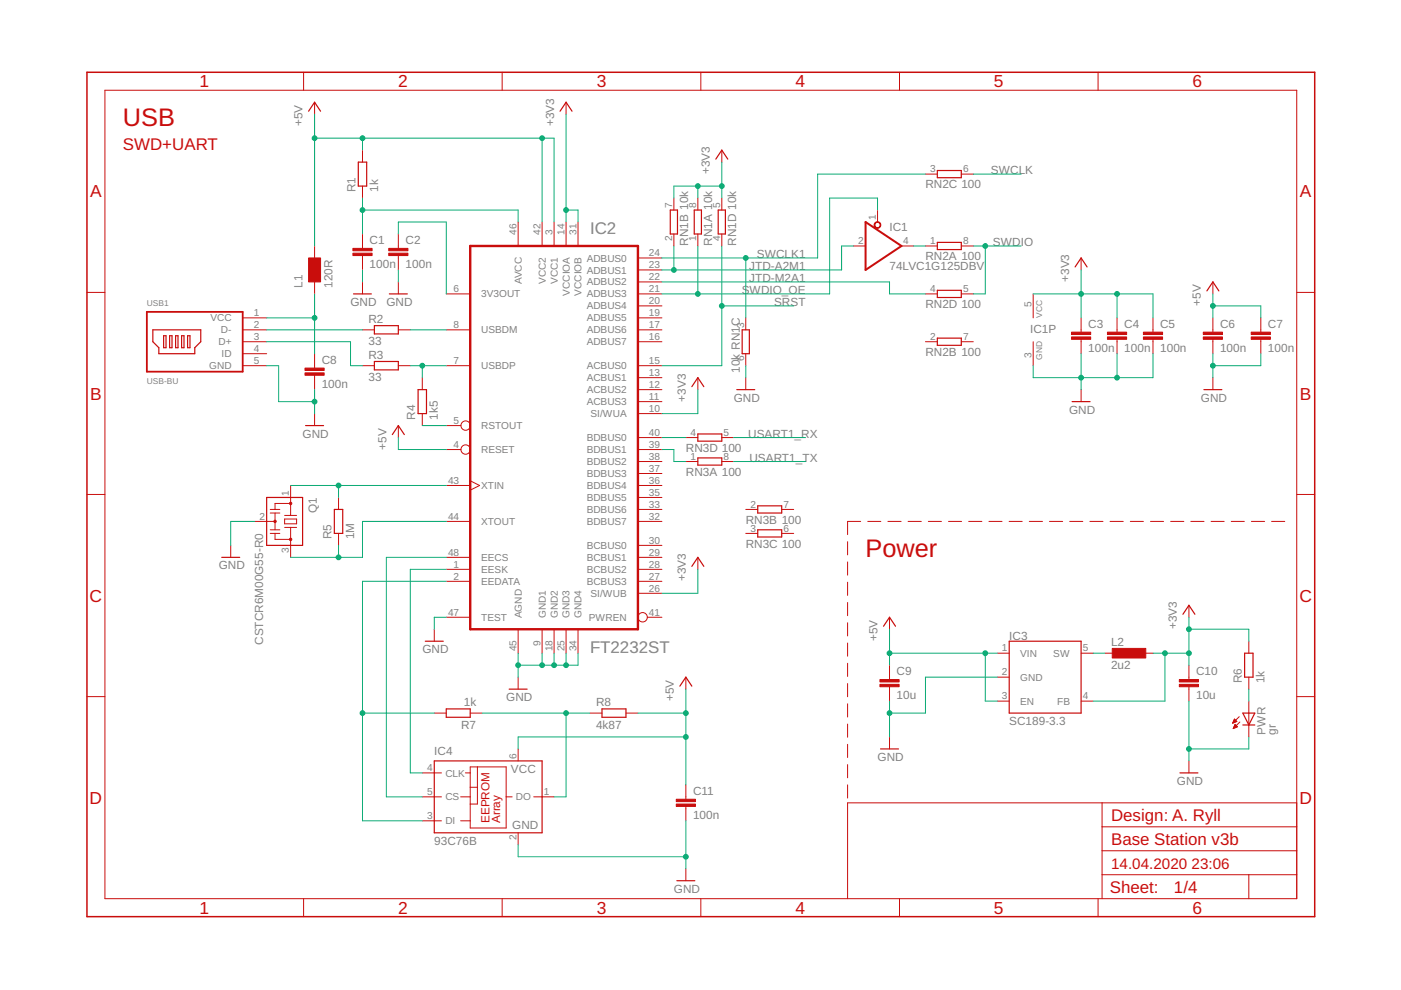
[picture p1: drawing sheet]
<svg xmlns="http://www.w3.org/2000/svg" width="297mm" height="210mm" viewBox="0 0 297 210" stroke-linecap="round" stroke-linejoin="round" font-family="sans-serif">
<g fill="none" stroke="#c90d0c" stroke-width=".21">
<path d="M22.2 19.1h252.7v171.4h-252.7zM64.4 15.3v3.8M106.5 15.3v3.8M148.6 15.3v3.8M190.7 15.3v3.8M232.8 15.3v3.8M66.7 21.7v2.5M76.9 31.8v2.6M76.9 39.5v2.5M120 21.7v2.5M153 31.8v2.6M196.2 36.9h2.5"/>
<path d="M203.8 36.9h2.6M66.7 52.2v2.5M66.7 59.8v2.5M76.9 49.6v3.1M76.9 54.2v3M76.9 59.8v2.5M84.5 49.6v3.1M84.5 54.2v3M84.5 59.8v2.5M109.9 47.1v5.1M114.9 47.1v5.1M117.5 47.1v5.1"/>
<path d="M120 47.1v5.1M122.6 47.1v5.1M135.3 54.7h5M135.3 57.2h5M135.3 59.8h5M142.9 42v2.5M142.9 49.6v2.6M148 42v2.5M148 49.6v2.6M153 42v2.5M153 49.6v2.6M181 52.2h2.5"/>
<path d="M186.1 44.5v2.6M191.1 52.2h2.6M196.2 52.2h2.5M203.8 52.2h2.6M229.2 54.7v2.5M257.2 59.8v2.5M18.4 62h3.8M51.5 67.4h5M51.5 69.9h5M51.5 72.5h5M51.5 75h5M51.5 77.5h5"/>
<path d="M66.7 75v3M66.7 79.6v3M76.9 69.9h2.5M76.9 77.5h2.5M84.5 69.9h2.5M84.5 77.5h2.5M94.6 69.9h5.1M94.6 77.5h5.1M94.6 62.3h5.1M135.3 67.4h5M135.3 69.9h5M135.3 72.5h5"/>
<path d="M135.3 77.5h5M135.3 62.3h5M135.3 64.9h5M158.1 67.4v2.5M158.1 75v2.5M196.2 72.5h2.5M196.2 62.3h2.5M203.8 72.5h2.6M203.8 62.3h2.6M219.1 62.3v5.1M219.1 72.5v5M229.2 67.4v3"/>
<path d="M229.2 71.9v3.1M236.8 67.4v3M236.8 71.9v3.1M244.5 67.4v3M244.5 71.9v3.1M257.2 67.4v3M257.2 71.9v3.1M267.3 67.4v3M267.3 71.9v3.1M274.9 62h3.8M66.7 87.7v2.5M84.5 90.2v2.6"/>
<path d="M89.5 80.1v2.5M89.5 87.7v2.5M94.6 95.3h3.1M94.6 90.2h3.1M135.3 97.9h5M135.3 92.8h5M135.3 80.1h5M135.3 82.6h5M135.3 85.2h5M135.3 87.7h5M135.3 95.3h5M145.4 97.9h2.6"/>
<path d="M145.4 92.8h2.6M148 80.1v2.5M153 97.9h2.6M153 92.8h2.6M158.1 80.1v2.5M229.2 82.6v2.6M257.2 80.1v2.5M18.4 104.8h3.8M48.9 115.6v2.6M54 110.6h4.3M57.3 108h2M57.3 113.1h2"/>
<path d="M57.3 112.3h2M57.3 108.8h2M58.3 108.8v3.5M58.3 113.1v1.3h3.3M60.3 109.3h2.6M60.3 110h2.6v1.1h-2.6zM60.3 111.8h2.6M61.6 102.9v6.4M61.6 111.8v6.4M61.6 106.7h-3.3v1.3M71.8 105.5v2.5M71.8 113.1v2.5"/>
<path d="M94.6 110.6h5.1M94.6 102.9h5.1M94.6 118.2h5.1M99.7 101.9l2 1-2 1M135.3 110.6h5M135.3 108h5M135.3 100.4h5M135.3 102.9h5M135.3 105.5h5M135.3 115.6h5M135.3 118.2h5M148 118.2v2.5"/>
<path d="M158.1 108h2.6M158.1 113.1h2.6M165.7 108h2.6M165.7 113.1h2.6M179.7 114.9v2.7M179.7 119.1v2.8M182.5 110.6h-2.8v2.7M184 110.6h2.8M188.3 110.6h2.8M192.5 110.6h2.8M196.8 110.6h2.8M201.1 110.6h2.8"/>
<path d="M205.4 110.6h2.8M209.7 110.6h2.7M214 110.6h2.7M218.2 110.6h2.8M222.5 110.6h2.8M226.8 110.6h2.8M231.1 110.6h2.7M235.4 110.6h2.7M239.6 110.6h2.8M243.9 110.6h2.8M248.2 110.6h2.8M252.5 110.6h2.8"/>
<path d="M256.8 110.6h2.7M261 110.6h2.8M265.3 110.6h2.8M269.6 110.6h2.8M274.9 104.8h3.8M92.1 133.4v2.6M94.6 120.7h5.1M94.6 123.3h5.1M94.6 130.9h5.1M109.9 133.4v5.1M114.9 133.4v5.1M117.5 133.4v5.1"/>
<path d="M120 133.4v5.1M122.6 133.4v5.1M135.3 120.7h5M135.3 123.3h5M135.3 125.8h5M137.2 130.9h3.1M179.7 123.4v2.8M179.7 127.7v2.8M179.7 132v2.8M179.7 136.3v2.8M188.6 130.9v2.5M211.4 138.5h2.6"/>
<path d="M229.2 138.5h2.6M234.3 138.5h2.5M241.9 138.5h2.6M252.1 128.3v2.6M264.8 136v2.5M18.4 147.7h3.8M92.1 151.2h2.5M99.7 151.2h2.5M109.9 143.6v2.5M109.9 158.8v2.5M125.1 151.2h2.5M132.7 151.2h2.6"/>
<path d="M145.4 143.6v2.5M179.7 140.6v2.8M179.7 144.9v2.8M179.7 149.2v2.8M179.7 153.5v2.8M179.7 157.8v2.8M188.6 141v3.1M188.6 145.6v3.1M188.6 156.3v2.5M211.4 143.6h2.6M211.4 148.7h2.6M229.2 148.7h2.6"/>
<path d="M252.1 141v3.1M252.1 145.6v3.1M261.4 153.2h.2M261.5 153.1h.4M261.5 153h.7M261.5 154.4h.1M261.6 152.9h.5M261.6 154.3h.3M261.6 152.7h.4M261.6 154.2h.6M261.6 154.1h.7M261.7 152.6h.2"/>
<path d="M261.7 152.5h.1M261.7 153.9h.5M261.7 153.8h.4M261.8 153.7h.2M261.9 153.6l.5 .5-.9 .4zM262.2 153l-.5-.5-.4 .8M262.2 153l-.9 .3M262.7 152l-1.4 1.3M262.9 153.1l-1.4 1.4M264.8 143.6v2.5M264.8 148.7v7.6M274.9 147.7h3.8"/>
<path d="M89.5 169h4.1M89.5 174h4.1M89.5 163.9h4.1M97.7 169h2M97.7 174h2M98.7 163.9h1M99.7 162.6h7.6v13h-7.6zM99.7 166.9h1.5M101.2 162.6v7.9h-1.5M107.3 169h1.3M109.9 176.6v2.5M113.2 169h4.3"/>
<path d="M145.4 166.4v3.1M145.4 171v3M179.7 162.1v2.8M179.7 166.4v2.8M233.7 170.2v20.3M233.7 175.3h41.2M252.1 161.3v2.6M274.9 170.2h-95.2v20.3M64.4 190.5v3.9M106.5 190.5v3.9M145.4 184.2v2.5M148.6 190.5v3.9"/>
<path d="M190.7 190.5v3.9M232.8 190.5v3.9M233.7 185.5h41.2M233.7 180.4h41.2M264.8 185.5v5"/>
<circle cx="98.7" cy="90.2" r=".99"/>
<circle cx="98.7" cy="95.3" r=".99"/>
<circle cx="136.2" cy="130.9" r=".99"/>
</g>
<g fill="none" stroke="#c90d0c" stroke-width=".25">
<path d="M65.4 23.6l1.3-1.9 1.3 1.9M76 34.4h1.7v5.1h-1.7zM118.7 23.6l1.3-1.9 1.3 1.9M151.8 33.7l1.2-1.9 1.3 1.9M198.7 36.2h5.1v1.5h-5.1zM142.1 44.5h1.5v5.1h-1.5zM147.2 44.5h1.5v5.1h-1.5zM152.3 44.5h1.5v5.1h-1.5zM198.7 51.4h5.1v1.5h-5.1zM227.9 56.6l1.3-1.9 1.3 1.9M32.4 69.9h10.2v2.6l-1.3 1.2v1.3h-7.6v-1.3l-1.3-1.2zM34.7 71.2h.5v2.5h-.5z"/>
<path d="M36 71.2h.5v2.5h-.5zM37.2 71.2h.5v2.5h-.5zM38.5 71.2h.5v2.5h-.5zM39.8 71.2h.5v2.5h-.5zM75 62.3h3.7M79.4 69h5.1v1.8h-5.1zM79.4 76.6h5.1v1.8h-5.1zM82.5 62.3h3.9M157.4 69.9h1.5v5.1h-1.5zM198.7 61.6h5.1v1.5h-5.1zM198.7 71.7h5.1v1.5h-5.1zM255.9 61.7l1.3-1.9 1.2 1.9"/>
<path d="M64.8 90.2h3.8M83.2 92.1l1.3-1.9 1.2 1.9M88.6 82.6h1.8v5.1h-1.8zM146.7 82l1.3-1.9 1.2 1.9M148 97.1h5v1.5h-5zM148 92h5v1.5h-5zM156.2 82.6h3.8M227.3 85.2h3.8M255.2 82.6h3.9M47 118.2h3.8M56.5 105.5h7.7v10.1h-7.7zM70.9 108h1.8v5.1h-1.8z"/>
<path d="M160.7 107.3h5v1.5h-5zM160.7 112.3h5v1.6h-5zM90.2 136h3.8M146.7 120.1l1.3-1.9 1.2 1.9M187.3 132.8l1.3-1.9 1.3 1.9M214 136h15.2v15.2h-15.2zM250.8 130.2l1.3-1.9 1.2 1.9M263.9 138.5h1.8v5.1h-1.8zM94.6 150.3h5.1v1.8h-5.1zM107.9 146.1h3.9M127.6 150.3h5.1v1.8h-5.1zM144.1 145.5l1.3-1.9 1.3 1.9"/>
<path d="M186.7 158.8h3.8M263.5 151.2h2.5l-1.2 2.5zM263.5 153.7h2.5M92.1 161.3h22.8v15.3h-22.8zM250.2 163.9h3.8M143.5 186.7h3.8"/>
</g>
<path d="M31.1 66.1h20.4v12.7h-20.4z" fill="none" stroke="#c90d0c" stroke-width=".38"/>
<g fill="#c90d0c" stroke="#c90d0c" stroke-width=".21">
<path d="M242.4 71.4h4.1v.5h-4.1z"/>
<path d="M242.4 70.4h4.1v.5h-4.1z"/>
<path d="M255.1 71.4h4.1v.5h-4.1z"/>
<path d="M255.1 70.4h4.1v.5h-4.1z"/>
<path d="M234.8 71.4h4.1v.5h-4.1z"/>
<path d="M234.8 70.4h4.1v.5h-4.1z"/>
<path d="M265.3 71.4h4v.5h-4z"/>
<path d="M265.3 70.4h4v.5h-4z"/>
<path d="M186.6 145.1h4v.5h-4z"/>
<path d="M186.6 144.1h4v.5h-4z"/>
<path d="M250 145.1h4.1v.5h-4.1z"/>
<path d="M250 144.1h4.1v.5h-4.1z"/>
<path d="M235.8 137.5h7.1v2h-7.1z"/>
<path d="M65.4 54.7h2.6v5.1h-2.6z"/>
<path d="M82.4 53.7h4.1v.5h-4.1z"/>
<path d="M82.4 52.7h4.1v.5h-4.1z"/>
<path d="M64.7 79.1h4v.5h-4z"/>
<path d="M64.7 78h4v.5h-4z"/>
<path d="M74.8 53.7h4.1v.5h-4.1z"/>
<path d="M74.8 52.7h4.1v.5h-4.1z"/>
<path d="M143.4 170.5h4v.5h-4z"/>
<path d="M143.4 169.5h4v.5h-4z"/>
<path d="M227.2 71.4h4v.5h-4z"/>
<path d="M227.2 70.4h4v.5h-4z"/>
</g>
<path d="M99.7 52.2h35.6v81.2h-35.6z" fill="none" stroke="#c90d0c" stroke-width=".51"/>
<g fill="#c90d0c" stroke="#c90d0c" stroke-width=".21">
<path d="M185.5 47.2a.71 .71 0 0 1 1.1 .1 .71 .71 0 0 1-.4 1.1 .71 .71 0 0 1-.9-.7h.2a.55 .55 0 0 1 .7-.5 .55 .55 0 0 1 .2 .9 .55 .55 0 0 1-.9-.2l-.2-.2z" fill-rule="evenodd"/>
<circle cx="61.6" cy="106.7" r=".25"/>
<circle cx="61.6" cy="114.4" r=".25"/>
<circle cx="58.3" cy="110.6" r=".25"/>
</g>
<path d="M183.5 47.1l7.6 5.1-7.6 5z" fill="none" stroke="#c90d0c" stroke-width=".42"/>
<path d="M18.4 15.3h260.3v179.1h-260.3z" fill="none" stroke="#c90d0c" stroke-width=".32"/>
<g fill="none" stroke="#0dab76" stroke-width=".21">
<path d="M66.7 24.2v28M66.7 29.3h50.8v17.8M76.9 29.3v2.5M114.9 29.3v17.8M120 24.2v22.9M148 39.5v2.5M153 39.5h-10.1v2.5M153 34.4v7.6M196.2 36.9h-22.8v17.8h-33.1M206.4 36.9h10.1M76.9 42v7.6M76.9 57.2v2.6"/>
<path d="M76.9 44.5h33v2.6M84.5 49.6v-2.5h10.1v15.2M84.5 57.2v2.6M120 44.5h2.6v2.6M140.3 59.8h48.3v2.5h7.6M142.9 52.2v5M148 52.2v10.1M153 52.2v25.3h-12.7M158.1 54.7v12.7M181 52.2h-2.6v5h-38.1M186.1 44.5v-2.5h-10.2v20.3h-35.6M193.7 52.2h2.5"/>
<path d="M206.4 52.2h10.1M208.9 52.2v10.1h-2.5M229.2 57.2v10.2M56.5 77.5h2.6v7.7h7.6M56.5 72.5h17.8v5h2.6M56.5 69.9h20.4M56.5 67.4h10.2M66.7 62.3v12.7M87 77.5h7.6M87 69.9h7.6M89.5 77.5v2.6M153 64.9h15.3"/>
<path d="M158.1 77.5v2.6M219.1 62.3h25.4v5.1M229.2 75v7.6M236.8 62.3v5.1M236.8 75v5.1M244.5 75v5.1h-25.4v-2.6M257.2 62.3v5.1M257.2 75v5.1M257.2 64.9h10.1v2.5M267.3 75v2.5h-10.1M66.7 82.6v5.1M84.5 92.8v2.5h10.1"/>
<path d="M89.5 90.2h5.1M140.3 92.8h5.1M140.3 95.3h2.6v2.6h2.5M148 82.6v5.1h-7.7M155.6 92.8h15.2M155.6 97.9h15.2M54 110.6h-5.1v5M61.6 102.9h33M71.8 102.9v2.6M71.8 115.6v2.6M94.6 110.6h-17.7v7.6h-15.3M94.6 118.2h-12.7v50.8h7.6"/>
<path d="M94.6 130.9h-2.5v2.5M94.6 123.3h-17.7v50.7h12.6M94.6 120.7h-7.6v43.2h2.5M109.9 138.5v5.1M114.9 138.5v2.5M117.5 138.5v2.5M120 138.5v2.5M122.6 138.5v2.5h-12.7M148 120.7v5.1h-7.7M188.6 133.4v7.6M188.6 138.5h22.8M208.9 138.5v10.2h2.5"/>
<path d="M231.8 138.5h2.5M244.5 138.5h7.6M247 138.5v10.2h-15.2M252.1 130.9v10.1M252.1 133.4h12.7v2.6M76.9 151.2h15.2M102.2 151.2h22.9M120 151.2v17.8h-2.5M135.3 151.2h10.1M145.4 156.3h-35.5v2.5M145.4 146.1v20.3M188.6 148.7v7.6"/>
<path d="M211.4 143.6h-15.2v7.6h-7.6M252.1 148.7v12.6M264.8 156.3v2.5h-12.7M264.8 146.1v2.6M109.9 179.1v2.6h35.5M145.4 174v10.2"/>
</g>
<g fill="#0dab76" stroke="#0dab76" stroke-width=".21">
<circle cx="188.6" cy="151.2" r=".51"/>
<circle cx="252.1" cy="158.8" r=".51"/>
<circle cx="66.7" cy="85.2" r=".51"/>
<circle cx="109.9" cy="141" r=".51"/>
<circle cx="114.9" cy="141" r=".51"/>
<circle cx="117.5" cy="141" r=".51"/>
<circle cx="120" cy="141" r=".51"/>
<circle cx="236.8" cy="80.1" r=".51"/>
<circle cx="229.2" cy="80.1" r=".51"/>
<circle cx="257.2" cy="77.5" r=".51"/>
<circle cx="145.4" cy="181.7" r=".51"/>
<circle cx="158.1" cy="54.7" r=".51"/>
<circle cx="142.9" cy="57.2" r=".51"/>
<circle cx="148" cy="62.3" r=".51"/>
<circle cx="153" cy="64.9" r=".51"/>
<circle cx="148" cy="39.5" r=".51"/>
<circle cx="153" cy="39.5" r=".51"/>
<circle cx="247" cy="138.5" r=".51"/>
<circle cx="252.1" cy="138.5" r=".51"/>
<circle cx="252.1" cy="133.4" r=".51"/>
<circle cx="120" cy="44.5" r=".51"/>
<circle cx="236.8" cy="62.3" r=".51"/>
<circle cx="229.2" cy="62.3" r=".51"/>
<circle cx="188.6" cy="138.5" r=".51"/>
<circle cx="208.9" cy="138.5" r=".51"/>
<circle cx="114.9" cy="29.3" r=".51"/>
<circle cx="76.9" cy="29.3" r=".51"/>
<circle cx="66.7" cy="29.3" r=".51"/>
<circle cx="257.2" cy="64.9" r=".51"/>
<circle cx="145.4" cy="156.3" r=".51"/>
<circle cx="145.4" cy="151.2" r=".51"/>
<circle cx="89.5" cy="77.5" r=".51"/>
<circle cx="66.7" cy="67.4" r=".51"/>
<circle cx="76.9" cy="44.5" r=".51"/>
<circle cx="71.8" cy="102.9" r=".51"/>
<circle cx="71.8" cy="118.2" r=".51"/>
<circle cx="76.9" cy="151.2" r=".51"/>
<circle cx="120" cy="151.2" r=".51"/>
<circle cx="208.9" cy="52.2" r=".51"/>
</g>
<g font-size="5.4" fill="#c90d0c">
<text x="26.1" y="26.8">USB</text>
<text x="183.5" y="118.2">Power</text>
</g>
<g font-size="3.7" fill="#c90d0c">
<text x="42.3" y="18.5">1</text>
<text x="84.4" y="18.5">2</text>
<text x="126.5" y="18.5">3</text>
<text x="168.6" y="18.5">4</text>
<text x="210.7" y="18.5">5</text>
<text x="252.9" y="18.5">6</text>
<text x="19.1" y="41.9">A</text>
<text x="275.6" y="41.9">A</text>
<text x="19.1" y="84.7">B</text>
<text x="275.6" y="84.7">B</text>
<text x="19" y="127.6">C</text>
<text x="275.5" y="127.6">C</text>
<text x="19" y="170.4">D</text>
<text x="275.5" y="170.4">D</text>
<text x="42.3" y="193.7">1</text>
<text x="84.4" y="193.7">2</text>
<text x="126.5" y="193.7">3</text>
<text x="168.6" y="193.7">4</text>
<text x="210.7" y="193.7">5</text>
<text x="252.9" y="193.7">6</text>
</g>
<g font-size="3.6" fill="#c90d0c">
<text x="26.1" y="31.8">SWD+UART</text>
<text x="235.6" y="174">Design: A. Ryll</text>
<text x="235.6" y="179.1">Base Station v3b</text>
<text x="235.3" y="189.4">Sheet:</text>
<text x="248.9" y="189.3">1/4</text>
</g>
<g font-size="3.6" fill="#808080">
<text x="125.1" y="49.6">IC2</text>
<text x="125.1" y="138.5">FT2232ST</text>
</g>
<g font-size="3.2" fill="#c90d0c">
<text x="235.6" y="184.2">14.04.2020</text>
<text x="252.6" y="184.2">23:06</text>
</g>
<g font-size="2.5" fill="#808080">
<text x="64.1" y="26.8" transform="rotate(-90 64.1 26.8)">+5V</text>
<text x="117.5" y="26.8" transform="rotate(-90 117.5 26.8)">+3V3</text>
<text x="75.3" y="40.7" transform="rotate(-90 75.3 40.7)">R1</text>
<text x="80.1" y="40.7" transform="rotate(-90 80.1 40.7)">1k</text>
<text x="150.5" y="36.9" transform="rotate(-90 150.5 36.9)">+3V3</text>
<text x="196.2" y="40">RN2C 100</text>
<text x="210.1" y="36.9">SWCLK</text>
<text x="78.4" y="51.8">C1</text>
<text x="86" y="51.8">C2</text>
<text x="145.9" y="52.1" transform="rotate(-90 145.9 52.1)">RN1B 10k</text>
<text x="151" y="52.1" transform="rotate(-90 151 52.1)">RN1A 10k</text>
<text x="156.1" y="52.1" transform="rotate(-90 156.1 52.1)">RN1D 10k</text>
<text x="188.6" y="49">IC1</text>
<text x="210.5" y="52.1">SWDIO</text>
<text x="78.4" y="56.8">100n</text>
<text x="86" y="56.8">100n</text>
<text x="158.9" y="59.8">JTD-M2A1</text>
<text x="158.9" y="57.2">JTD-A2M1</text>
<text x="160.5" y="54.7">SWCLK1</text>
<text x="188.6" y="57.2">74LVC1G125DBV</text>
<text x="196.2" y="55.2">RN2A 100</text>
<text x="226.7" y="59.8" transform="rotate(-90 226.7 59.8)">+3V3</text>
<text x="64.1" y="61" transform="rotate(-90 64.1 61)">L1</text>
<text x="70.5" y="61" transform="rotate(-90 70.5 61)">120R</text>
<text x="74.3" y="64.8">GND</text>
<text x="81.9" y="64.8">GND</text>
<text x="157.3" y="62.3">SWDIO_OE</text>
<text x="164.1" y="64.8">SRST</text>
<text x="196.2" y="65.4">RN2D 100</text>
<text x="254.6" y="64.8" transform="rotate(-90 254.6 64.8)">+5V</text>
<text x="78.1" y="68.4">R2</text>
<text x="218.4" y="70.6">IC1P</text>
<text x="230.7" y="69.5">C3</text>
<text x="238.4" y="69.5">C4</text>
<text x="246" y="69.5">C5</text>
<text x="258.7" y="69.5">C6</text>
<text x="268.8" y="69.5">C7</text>
<text x="68.2" y="77.2">C8</text>
<text x="78.1" y="73.2">33</text>
<text x="78.1" y="76">R3</text>
<text x="196.2" y="75.5">RN2B 100</text>
<text x="230.7" y="74.6">100n</text>
<text x="238.4" y="74.6">100n</text>
<text x="246" y="74.6">100n</text>
<text x="258.7" y="74.6">100n</text>
<text x="268.8" y="74.6">100n</text>
<text x="68.2" y="82.2">100n</text>
<text x="78.1" y="80.8">33</text>
<text x="156.8" y="79" transform="rotate(-90 156.8 79)">10k RN1C</text>
<text x="88" y="89" transform="rotate(-90 88 89)">R4</text>
<text x="92.8" y="89" transform="rotate(-90 92.8 89)">1k5</text>
<text x="145.4" y="85.2" transform="rotate(-90 145.4 85.2)">+3V3</text>
<text x="155.6" y="85.2">GND</text>
<text x="226.7" y="87.7">GND</text>
<text x="254.6" y="85.2">GND</text>
<text x="64.1" y="92.8">GND</text>
<text x="81.9" y="95.3" transform="rotate(-90 81.9 95.3)">+5V</text>
<text x="145.4" y="95.8">RN3D 100</text>
<text x="158.6" y="92.8">USART1_RX</text>
<text x="145.4" y="100.9">RN3A 100</text>
<text x="158.9" y="97.9">USART1_TX</text>
<text x="67.2" y="108.8" transform="rotate(-90 67.2 108.8)">Q1</text>
<text x="158.1" y="111.1">RN3B 100</text>
<text x="70.3" y="114.4" transform="rotate(-90 70.3 114.4)">R5</text>
<text x="75.1" y="114.4" transform="rotate(-90 75.1 114.4)">1M</text>
<text x="158.1" y="116.1">RN3C 100</text>
<text x="46.4" y="120.7">GND</text>
<text x="145.4" y="123.3" transform="rotate(-90 145.4 123.3)">+3V3</text>
<text x="55.8" y="136.7" transform="rotate(-90 55.8 136.7)">CSTCR6M00G55-R0</text>
<text x="186" y="135.9" transform="rotate(-90 186 135.9)">+5V</text>
<text x="214" y="135.7">IC3</text>
<text x="235.6" y="137">L2</text>
<text x="249.5" y="133.4" transform="rotate(-90 249.5 133.4)">+3V3</text>
<text x="89.5" y="138.5">GND</text>
<text x="190.1" y="143.2">C9</text>
<text x="235.6" y="141.8">2u2</text>
<text x="253.6" y="143.2">C10</text>
<text x="98.3" y="149.7">1k</text>
<text x="107.3" y="148.6">GND</text>
<text x="126.4" y="149.7">R8</text>
<text x="142.9" y="148.6" transform="rotate(-90 142.9 148.6)">+5V</text>
<text x="190.1" y="148.3">10u</text>
<text x="253.6" y="148.3">10u</text>
<text x="263.3" y="144.8" transform="rotate(-90 263.3 144.8)">R6</text>
<text x="268.1" y="144.8" transform="rotate(-90 268.1 144.8)">1k</text>
<text x="97.8" y="154.5">R7</text>
<text x="126.4" y="154.5">4k87</text>
<text x="214" y="153.7">SC189-3.3</text>
<text x="268.3" y="155.8" transform="rotate(-90 268.3 155.8)">PWR</text>
<text x="270.5" y="155.8" transform="rotate(-90 270.5 155.8)">gr</text>
<text x="92.1" y="160.1">IC4</text>
<text x="186" y="161.3">GND</text>
<text x="108.3" y="163.9">VCC</text>
<text x="249.5" y="166.4">GND</text>
<text x="146.9" y="173.7">100n</text>
<text x="146.9" y="168.6">C11</text>
<text x="92.1" y="179.1">93C76B</text>
<text x="108.6" y="175.8">GND</text>
<text x="142.9" y="189.3">GND</text>
</g>
<g font-size="2.5" fill="#c90d0c">
<text x="103.8" y="174.5" transform="rotate(-90 103.8 174.5)">EEPROM</text>
<text x="106.1" y="174.5" transform="rotate(-90 106.1 174.5)">Array</text>
</g>
<g font-size="2.1" fill="#808080">
<text x="197.2" y="36.6">3</text>
<text x="204.2" y="36.6">6</text>
<text x="142.5" y="44.2" transform="rotate(-90 142.5 44.2)">7</text>
<text x="147.6" y="44.2" transform="rotate(-90 147.6 44.2)">8</text>
<text x="152.7" y="44.2" transform="rotate(-90 152.7 44.2)">5</text>
<text x="185.7" y="46.7" transform="rotate(-90 185.7 46.7)">1</text>
<text x="109.5" y="49.8" transform="rotate(-90 109.5 49.8)">46</text>
<text x="114.6" y="49.8" transform="rotate(-90 114.6 49.8)">42</text>
<text x="117.1" y="49.8" transform="rotate(-90 117.1 49.8)">3</text>
<text x="119.7" y="49.8" transform="rotate(-90 119.7 49.8)">14</text>
<text x="122.2" y="49.8" transform="rotate(-90 122.2 49.8)">31</text>
<text x="142.5" y="51.2" transform="rotate(-90 142.5 51.2)">2</text>
<text x="147.6" y="51.2" transform="rotate(-90 147.6 51.2)">1</text>
<text x="152.7" y="51.2" transform="rotate(-90 152.7 51.2)">4</text>
<text x="182" y="51.8">2</text>
<text x="191.5" y="51.8">4</text>
<text x="197.2" y="51.8">1</text>
<text x="204.2" y="51.8">8</text>
<text x="124.4" y="55.5">ADBUS0</text>
<text x="124.4" y="58">ADBUS1</text>
<text x="137.6" y="54.3">24</text>
<text x="137.6" y="56.9">23</text>
<text x="137.6" y="59.4">22</text>
<text x="96.2" y="62">6</text>
<text x="102" y="63.1">3V3OUT</text>
<text x="110.6" y="60.3" transform="rotate(-90 110.6 60.3)">AVCC</text>
<text x="115.7" y="60.2" transform="rotate(-90 115.7 60.2)">VCC2</text>
<text x="118.2" y="60.2" transform="rotate(-90 118.2 60.2)">VCC1</text>
<text x="120.8" y="62.7" transform="rotate(-90 120.8 62.7)">VCCIOA</text>
<text x="123.3" y="62.7" transform="rotate(-90 123.3 62.7)">VCCIOB</text>
<text x="124.4" y="60.5">ADBUS2</text>
<text x="124.4" y="63.1">ADBUS3</text>
<text x="124.4" y="65.6">ADBUS4</text>
<text x="137.6" y="62">21</text>
<text x="137.6" y="64.5">20</text>
<text x="197.2" y="62">4</text>
<text x="204.2" y="62">5</text>
<text x="218.7" y="65" transform="rotate(-90 218.7 65)">5</text>
<text x="44.6" y="68.1">VCC</text>
<text x="46.8" y="70.7">D-</text>
<text x="53.8" y="67">1</text>
<text x="53.8" y="69.6">2</text>
<text x="96.2" y="69.6">8</text>
<text x="102" y="70.7">USBDM</text>
<text x="124.4" y="68.1">ADBUS5</text>
<text x="124.4" y="70.7">ADBUS6</text>
<text x="137.6" y="67">19</text>
<text x="137.6" y="69.6">17</text>
<text x="157.8" y="69.6" transform="rotate(-90 157.8 69.6)">3</text>
<text x="46.3" y="73.2">D+</text>
<text x="47" y="75.8">ID</text>
<text x="53.8" y="72.1">3</text>
<text x="53.8" y="74.6">4</text>
<text x="53.8" y="77.2">5</text>
<text x="96.2" y="77.2">7</text>
<text x="124.4" y="73.2">ADBUS7</text>
<text x="137.6" y="72.1">16</text>
<text x="137.6" y="77.2">15</text>
<text x="157.8" y="76.5" transform="rotate(-90 157.8 76.5)">6</text>
<text x="197.2" y="72.1">2</text>
<text x="204.2" y="72.1">7</text>
<text x="218.7" y="76" transform="rotate(-90 218.7 76)">3</text>
<text x="44.4" y="78.3">GND</text>
<text x="102" y="78.3">USBDP</text>
<text x="124.4" y="78.3">ACBUS0</text>
<text x="124.4" y="80.8">ACBUS1</text>
<text x="124.4" y="83.4">ACBUS2</text>
<text x="137.6" y="79.7">13</text>
<text x="137.6" y="82.3">12</text>
<text x="96.2" y="89.9">5</text>
<text x="124.4" y="85.9">ACBUS3</text>
<text x="125.2" y="88.5">SI/WUA</text>
<text x="137.6" y="84.8">11</text>
<text x="137.6" y="87.3">10</text>
<text x="96.2" y="95">4</text>
<text x="102" y="91">RSTOUT</text>
<text x="124.4" y="93.5">BDBUS0</text>
<text x="137.6" y="92.4">40</text>
<text x="137.6" y="95">39</text>
<text x="146.4" y="92.4">4</text>
<text x="153.4" y="92.4">5</text>
<text x="102" y="96.1">RESET</text>
<text x="124.4" y="96.1">BDBUS1</text>
<text x="124.4" y="98.6">BDBUS2</text>
<text x="124.4" y="101.2">BDBUS3</text>
<text x="137.6" y="97.5">38</text>
<text x="137.6" y="100">37</text>
<text x="146.4" y="97.5">1</text>
<text x="153.4" y="97.5">8</text>
<text x="61.3" y="105.1" transform="rotate(-90 61.3 105.1)">1</text>
<text x="95" y="102.6">43</text>
<text x="102" y="103.7">XTIN</text>
<text x="124.4" y="103.7">BDBUS4</text>
<text x="124.4" y="106.2">BDBUS5</text>
<text x="137.6" y="102.6">36</text>
<text x="137.6" y="105.1">35</text>
<text x="137.6" y="107.7">33</text>
<text x="159.1" y="107.7">2</text>
<text x="166.1" y="107.7">7</text>
<text x="55" y="110.2">2</text>
<text x="95" y="110.2">44</text>
<text x="102" y="111.3">XTOUT</text>
<text x="124.4" y="108.8">BDBUS6</text>
<text x="124.4" y="111.3">BDBUS7</text>
<text x="137.6" y="110.2">32</text>
<text x="159.1" y="112.7">3</text>
<text x="166.1" y="112.7">6</text>
<text x="61.3" y="117.2" transform="rotate(-90 61.3 117.2)">3</text>
<text x="95" y="117.8">48</text>
<text x="102" y="118.9">EECS</text>
<text x="124.4" y="116.4">BCBUS0</text>
<text x="124.4" y="118.9">BCBUS1</text>
<text x="137.6" y="115.3">30</text>
<text x="137.6" y="117.8">29</text>
<text x="96.2" y="122.9">2</text>
<text x="96.2" y="120.4">1</text>
<text x="102" y="124">EEDATA</text>
<text x="102" y="121.5">EESK</text>
<text x="124.4" y="121.5">BCBUS2</text>
<text x="124.4" y="124">BCBUS3</text>
<text x="137.6" y="120.4">28</text>
<text x="137.6" y="122.9">27</text>
<text x="137.6" y="125.4">26</text>
<text x="95" y="130.5">47</text>
<text x="102" y="131.6">TEST</text>
<text x="110.6" y="131.1" transform="rotate(-90 110.6 131.1)">AGND</text>
<text x="115.7" y="131.1" transform="rotate(-90 115.7 131.1)">GND1</text>
<text x="118.2" y="131.1" transform="rotate(-90 118.2 131.1)">GND2</text>
<text x="120.8" y="131.1" transform="rotate(-90 120.8 131.1)">GND3</text>
<text x="123.3" y="131.1" transform="rotate(-90 123.3 131.1)">GND4</text>
<text x="124.9" y="131.6">PWREN</text>
<text x="125.2" y="126.6">SI/WUB</text>
<text x="137.6" y="130.5">41</text>
<text x="114.6" y="136.9" transform="rotate(-90 114.6 136.9)">9</text>
<text x="109.5" y="138.1" transform="rotate(-90 109.5 138.1)">45</text>
<text x="117.1" y="138.1" transform="rotate(-90 117.1 138.1)">18</text>
<text x="119.7" y="138.1" transform="rotate(-90 119.7 138.1)">25</text>
<text x="122.2" y="138.1" transform="rotate(-90 122.2 138.1)">34</text>
<text x="212.4" y="138.1">1</text>
<text x="212.4" y="143.2">2</text>
<text x="216.3" y="139.2">VIN</text>
<text x="223.3" y="139.2">SW</text>
<text x="229.6" y="138.1">5</text>
<text x="212.4" y="148.3">3</text>
<text x="216.3" y="144.3">GND</text>
<text x="216.3" y="149.4">EN</text>
<text x="224.2" y="149.4">FB</text>
<text x="229.6" y="148.3">4</text>
<text x="109.5" y="161" transform="rotate(-90 109.5 161)">6</text>
<text x="90.5" y="163.5">4</text>
<text x="94.4" y="164.6">CLK</text>
<text x="90.5" y="173.7">3</text>
<text x="90.5" y="168.6">5</text>
<text x="94.4" y="169.7">CS</text>
<text x="109.4" y="169.7">DO</text>
<text x="115.3" y="168.6">1</text>
<text x="94.4" y="174.8">DI</text>
<text x="109.5" y="178.1" transform="rotate(-90 109.5 178.1)">2</text>
</g>
<g font-size="1.8" fill="#808080">
<text x="31.1" y="64.8">USB1</text>
<text x="221" y="67.4" transform="rotate(-90 221 67.4)">VCC</text>
<text x="221" y="76.3" transform="rotate(-90 221 76.3)">GND</text>
<text x="31.1" y="81.4">USB-BU</text>
</g>
</svg>
